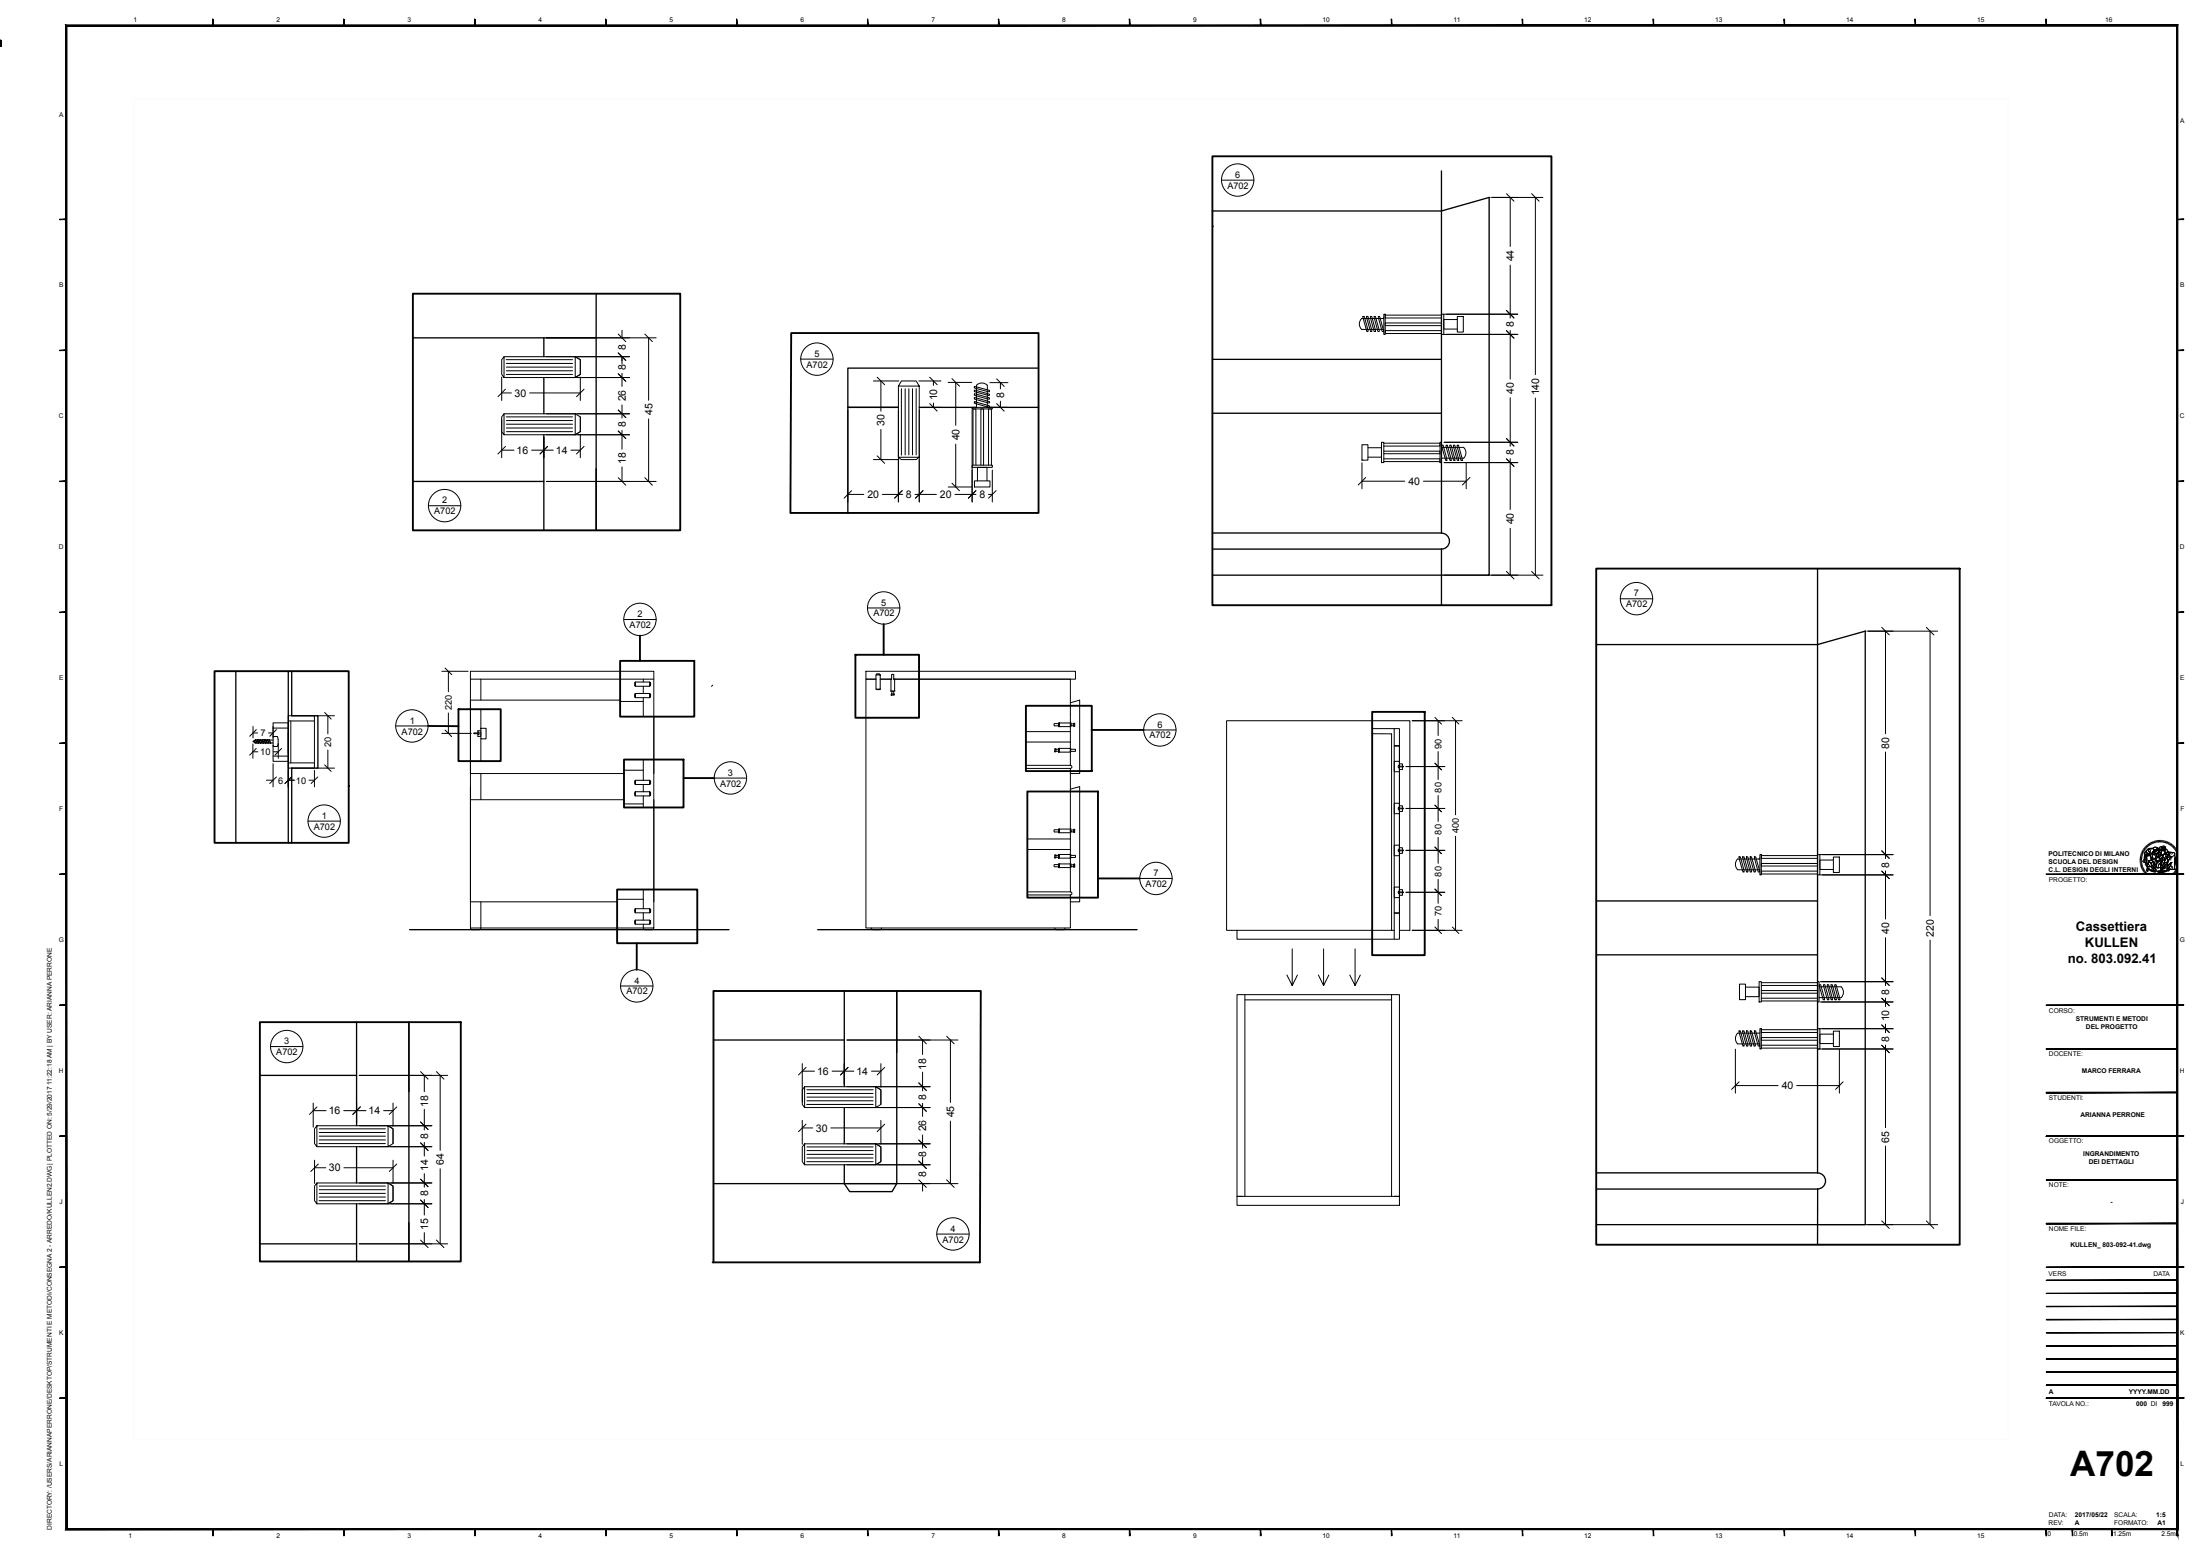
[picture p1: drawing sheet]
<svg xmlns="http://www.w3.org/2000/svg" width="840mm" height="594mm" viewBox="0 0 840 594" stroke-linecap="round" stroke-linejoin="round" font-family="sans-serif">
<path d="M532.3 278.2h.1M534.3 307.5l.2 .1M535.5 340.5h.1" fill="none" stroke="#767676" stroke-width=".38"/>
<g fill="none" stroke="#000" stroke-width=".38">
<path d="M466.4 68.8h12.3M569.6 75.4h19.5M575.2 73.9l2.9 2.9M576.6 75.4v18.7M584.8 73.9l2.9 2.9M586.2 75.4v67.6M463.3 86.3l-.4 .5M528.4 120h.5v7.7h-.5zM550.4 120h.9v7.7h-.9zM551.4 120h28.1M575.2 118.5l2.9 2.9M576.6 101.2v20.2"/>
<path d="M192.4 136.2h48M193.3 137.3h25.3M193.3 138.7h25.3M208.6 129h41.9M219.6 136.2l2 1.1v5.6l-2 1.2v-7.9l2 1.1v5.6l-2 1.2h-27.2v-7.9l-.8 1.1v5.6l.8 1.2M236.1 127.5l2.8 2.9M236.1 134.7l2.8 2.9M237.5 126.1v2.9M237.5 136.2v2.8M246.2 127.5l2.9 2.9M247.6 129v23.8M305.7 137.1h12.4"/>
<path d="M519.9 121.6a2.84 2.84 0 0 0 0 4.1M519.9 121.6h8.5M519.9 125.8h8.5M520.4 120.8h.5l1.5 5.8h-.5zM521.8 120.8h.5l1.5 5.8h-.5zM523.2 120.8h.5l1.5 5.8h-.5zM523.9 125.8h-.1M524.7 120.8h.4l1.5 5.8h-.5zM526.3 120.8h.5l1.4 5.8h-.5zM528.4 121.3l-.4 .3M550.4 120.3h-21.5v1.1h21.5M550.4 123.3h-21.5v1h21.5"/>
<path d="M550.4 126.2h-21.5v1.1h21.5M551.4 127.7h28.1M556.4 120.8h2.3v6h-2.3zM556.4 122h-5.1v3.6h5.1M575.2 126.2l2.9 2.9M576.6 126.2v18.5M191.6 144v8.9M191.6 150h3.6M192.4 158h48M193 148.6l-2.9 2.8M193.3 159.2h25.3M193.3 142.9h25.3"/>
<path d="M193.3 141.5h25.3M193.3 140.1h25.3M202.2 150h19.4M208.6 144.1h31.8M221.6 159.2v5.6l-2 1.2v-8l2 1.2v5.6l-2 1.2h-27.2v-8l-.8 1.2v5.6l.8 1.2M221.6 144v8.9M223 148.6l-2.9 2.8M236.1 142.7l2.8 2.9M236.1 156.5l2.8 2.9M237.5 142.5v5M237.5 154.6v5M247.6 159.9v23.9"/>
<path d="M323.7 156.5v35.1M333.5 145.4h9.7M334.9 144l2.9 2.9M336.3 145.4v11.6M343 147.4v44.2M344.2 148.4v25.4M345.6 148.4v25.3M347 148.4v25.3M348.4 148.4v25.3M349.8 148.4v25.3M350.8 145.4h8.5M351 147.4h-8l1.2-2h5.6l1.2 2v27.2h-8l1.2 .9h5.6l1.2-.9"/>
<path d="M351 156.5v35.1M352 155.5h7.3M355 144l2.8 2.9M355 154.1l2.8 2.9M356.4 145.4v1.7M356.4 153.9v1.6M362 146h9.1M363.5 144.5l2.9 2.9M364.9 146v16.4M371.2 155.5h7.7v.6h-7.7zM371.2 156.5v35.1M372 153.4l5.8 1.5v.5l-5.8-1.5z"/>
<path d="M372 151.8l5.8 1.5v.5l-5.8-1.5zM372 150.4l5.8 1.5v.5l-5.8-1.5zM372 149l5.8 1.5v.4l-5.8-1.4zM372 147.6l5.8 1.4v.5l-5.8-1.4zM372.8 153.1l-.3 .3M372.8 147v8.5M372.9 147.1a2.83 2.83 0 0 1 4.1 0M377 147v8.5M378 155.5h6.9M378 146.1h6.9M380.5 154.1l2.9 2.9M380.5 144.6l2.9 2.9"/>
<path d="M382 146.1v2.3M382 153.2v2.3M576.6 151.8v18.6M586.2 152v67.6M191.6 171.9h4.7M191.6 160.1v14.6M193 170.4l-2.9 2.9M193.3 164.8h25.3M193.3 163.4h25.3M193.3 161.9h25.3M193.3 160.5h25.3M203 171.9h8.2"/>
<path d="M207.6 166.9v7.8M208.6 166h31.8M209.1 170.4l-2.9 2.9M218 171.9h3.6M221.6 165.8v8.9M223 170.4l-2.9 2.9M236.1 164.5l2.8 2.9M237.5 164.3v7.2M237.5 178.2v5.6M333.5 175.5h9.7M334.9 174l2.9 2.9M336.3 163.9v11.6"/>
<path d="M364.9 169.5v16.4M371.2 177.6h7.7v.8h-7.7zM371.5 177.6v-21.5h1.1v21.5M374.5 177.6v-21.5h1v21.5M377.4 177.6v-21.5h1.1v21.5M378.9 179.4v12.2M520 169.8h2.3v5.9h-2.3zM520 176.7v9.9M522.3 170.9h5.2v3.6h-5.2M527.5 168.8h.9v7.8h-.9zM528.4 175.2h21.4v1h-21.4M528.4 172.2h21.4v1h-21.4"/>
<path d="M528.4 169.2h21.4v1.1h-21.4M549.8 168.8h.6v7.8h-.6zM550.4 170.8h8.4M550.5 169.9h.5l1.4 5.8h-.4zM551.4 176.6h28.1M551.4 168.8h28.1M552.1 169.9h.5l1.5 5.8h-.5zM553.6 169.9h.5l1.4 5.8h-.5zM554.9 169.9h.6l1.4 5.8h-.5zM556.3 169.9h.6l1.4 5.8h-.5zM558.9 170.8a2.83 2.83 0 0 1 0 4.1h-8.5M559.8 176.7v9.9"/>
<path d="M575.2 175.2l2.9 2.8M575.2 167.4l2.9 2.9M576.6 175.1v19.4M163.6 193.1h12.3M208.6 183.8h41.9M236.1 182.4l2.8 2.8M246.2 182.4l2.9 2.8M323.7 188.7h6.1M325.2 187.3l-2.9 2.9M336.9 188.7h7.7M344.5 187.3l-2.9 2.9M349.4 188.7h8.1"/>
<path d="M352.4 187.3l-2.9 2.9M362 185.9h9.1M363.5 184.5l2.9 2.8M364.6 188.7h8.1M372.1 183.6h5.9v2.3h-5.9zM372.6 187.3l-2.9 2.9M373.2 183.6v-5.2h3.7v5.2M377.4 188.7h1.5M380.3 187.3l-2.9 2.9M520 183.7h16.4M521.5 182.3l-2.9 2.8M543.5 183.7h16.3"/>
<path d="M561.3 182.3l-2.9 2.8M551.4 219.6h37.7M575.2 218.1l2.9 2.9M576.6 201.7v17.9M584.8 218.1l2.9 2.9M238.2 236.5h12.3M331.2 232.1h12.4M618.7 228.6h12.3M718.5 239.5l2.9 2.9M735.5 239.5l2.9 2.9M168.7 256.3h10M169.9 255l2.6 2.5"/>
<path d="M171.2 256.3v7.8M179.6 256.3h70v98h-70zM179.6 259.3h70M183.6 259.3v8M245.6 259.3v1.1M330.6 256.3h80v3h-69.4M330.6 256.3v3h3.9h-3.9v95h78.1v-12.6M330.7 256.3h-.1M334.5 257.7v5.4M336.1 257.7h-1.6l.2-.5h1.1l.3 .5v5.4h-1.6h1.6M336.1 259.3h4.3M340.4 259.3h-.3v4.5h1.6v-4.5h-.5"/>
<path d="M340.4 259.3l.1-1.7 .2-.2 .6 .2-.1 1.7M341.2 259.3h67.5v32.9M341.8 259.3l-.2 .2M713.1 240.9h26.7M719.9 240.9v39.2M736.9 240.9v108.7M96.6 279.8h1.7M96.6 277.3v4.4M97.9 278.5l-2.6 2.6M102.5 279.8h1.8M104.3 275.9h5.8v14.7h-5.8zM104.3 277.9h5.8"/>
<path d="M104.3 277.3v4.4M105.5 278.5l-2.5 2.6M110.1 273.2h10v20h-10zM110.1 279.8v7.5M110.1 275.2h10M111 275.2v16M120.9 273.2h6.8M124 272l2.4 2.5M125.2 273.2v6.9M151.1 277.1h12.3M168.7 280h11.3M169.9 278.7l2.6 2.5"/>
<path d="M171.2 272.2v7.8M182.5 279.5h.3l.1 .6-.4 .3M182.5 279.8l-1.7 .2 1.7 .1M183.6 278h2v4h-2zM183.6 279h-1.1v2.1h1.1M183.6 270.7v7.3M183.6 279.3v1.6M236.8 267.3h-57.2v28h58.7M236.8 267.8h8.8M242.6 260.4v1.6v-1.6h5.4l.4 .2v1.1l-.4 .3v-1.6M242.6 264.7v1.6v-1.6h5.4l.4 .3v1.1l-.4 .2v-1.6M242.6 262h5.4"/>
<path d="M242.6 266.3h5.4M245.6 262v2.7M245.6 266.3v7.3M249.6 273.5l-.1 .1M249.6 273.6v21.7M272.1 261.6l-.4 .4M340.3 264.9h1.2v.5h-1.2zM340.5 264.9v-1.1h.7v1.1M391.7 279.3h17M391.8 269.4l-.1 .1M404.3 275.9l.1 1.6zM404.3 276.2l-1.7 .1-.2 .5 .2 .3h1.7"/>
<path d="M404.4 277.2v.2h4.3M408.7 268.3l3.5-1v28h-3.5M408.7 275.9l.2 1.6zM408.7 276h-4.3v.2M408.9 277.1h.1M409.9 276.1h.4v1.2h-.4zM409.9 276.3h-1v.8h1M436.7 278.7h12.3M523.9 278.2h10.4v80.3h-62v-3.3M532.3 278.2v6.4M539.2 275.1h19.1M547.9 273.9l2.5 2.5"/>
<path d="M549.1 275.1v5.7M554.5 273.9l2.5 2.5M555.8 275.1v35.9M96.6 284v5.5M96.6 287h1.9M97 282.6l.5 1.1zM97.5 282.3l.7 1.5zM97.8 285.7l-2.5 2.6M98.2 282.3l.6 1.5zM98.8 282.3l.7 1.5zM99.5 282.3l.6 1.5zM100.1 282.3l.7 1.5z"/>
<path d="M100.8 282.3l.6 1.5zM101.4 282.3l.7 1.5zM101.7 297.8h2.6M102.1 282.3l.6 1.5zM102.7 282.3l.7 1.5zM104.3 282.5h-6.7l-1 .6 1 .5h6.7M104.3 281.2h1.6M104.3 288.6h5.8M104.3 291.5v8.9M104.4 287h1.9M105.5 296.6l-2.5 2.5M105.9 281.2l.3 1.1"/>
<path d="M106.2 282.3v1.5l-.3 1.1-1.6 .1M106.3 284v5.5M107.5 285.7l-2.5 2.6M110.1 291.5v8.9M110.1 291.2h10M110.1 297.8h2.5M111.3 296.6l-2.5 2.5M118 297.8h2.1M120.1 294.1v6.3M120.9 293.2h6.8M121.3 296.6l-2.5 2.5M124 292l2.4 2.5"/>
<path d="M125.2 286.3v6.9M183.6 282v8.6M183.6 295.3v10M238.3 294h7.3M242.6 297.9v1.6v-1.6h5.4l.4 .2v1.1l-.4 .3v-1.6M242.6 299.5h5.4M245.6 290v7.9M245.6 299.5v2.7M272.7 297h12.4M391.7 283.3h17M391.7 292.2h17M391.7 293.3h17"/>
<path d="M402.7 285.8h.5v1.2h-.5zM403.2 286h1v.8h-1M404.2 285.6l.2 1.6zM404.4 285.7h4.3v.2M408.7 293.3v47.2M408.7 286.9v.2h-4.3M408.7 285.6l.1 1.6zM408.7 292.2a.59 .59 0 0 1 .6 .6 .59 .59 0 0 1-.6 .5M408.8 286h1.7M410.5 286.1v.7h-1.7M523.9 280.1h7.4v75.1M532.3 284.6h2v10h-2z"/>
<path d="M532.3 284.8h2M534 293.1h.3M534.3 292.2l-.4 .3 .1 .6M534.3 292.5l1.6 .1-1.6 .2M535.5 292.5v-.9h-1.2v2.2h1.2v-1M536.8 292.6h14.8M547.9 291.4l2.5 2.5M549.1 286.9v10.7M719.9 287.1v40.7M117.6 313.5h12.4M179.6 300.3v44h56M179.6 305.3h58.7"/>
<path d="M238.3 306.9h7.3M242.6 302.2v1.6v-1.6h5.4l.4 .3v1.1l-.4 .2v-1.6M242.6 303.8h5.4M245.6 302.2h.1M245.6 303.8v4.5M249.6 305.3v39M402.6 316.8h1.7M402.6 316.8v.8h1.7M404.3 316.4l.1 1.6zM404.4 317.7v.2h4.3M408.7 301.3l3.5-1v44h-3.5M408.7 316.4l.2 1.6z"/>
<path d="M408.7 316.5h-4.3v.2M409.9 316.6h.4v1.2h-.4zM409.9 316.8h-1v.8h1M532.3 306.6h2v4h-2zM533.9 308.5l.1 .6h.3M534.3 308.2l-.4 .2M534.3 308.5l1.6 .1-1.6 .2M535.5 308.5v-.9h-1.2v2.2h1.2v-1M536.8 308.6h14.8M547.9 307.4l2.5 2.5M549.1 303.7v9.9M549.1 319.7v9.9"/>
<path d="M555.8 319.3v35.9M245.6 339.6v7.3M392.3 320.3h16.4M392.3 324.3h16.4M402.6 330.9h1.7M402.7 326.3h.5v1.2h-.5zM403.2 326.5h1v.8h-1M404.2 326.1l.2 1.6zM404.3 329.7l.1 1.6zM404.3 330.1h-1.7v.8M404.4 326.2h4.3v.2M404.4 331v.2h4.3"/>
<path d="M408.7 327.4v.2h-4.3M408.7 326.1l.1 1.6zM408.7 329.7l.2 1.6zM408.7 329.8h-4.3v.2M408.8 326.5h1.7l.2 .3-.2 .5h-1.7M409.9 329.9h.4v1.2h-.4zM409.9 330.1h-1v.8h1M428.5 335.3l-.2 .1M435.2 335.3h12.3M532.3 322.6h2v4.1h-2zM532.3 338.6h2v10h-2zM534 324.2h.3"/>
<path d="M534 324.2l-.1 .7 .4 .2M534.3 338.6v-48h-2v52.1h2M534.3 324.5l1.6 .1-1.6 .2M535.5 324.5v-.9h-1.2v2.2h1.2v-1M536.8 324.6h14.8M547.9 323.4l2.5 2.5M547.9 339.4l2.5 2.5M549.1 335.7v9.1M663.5 327.9a2.84 2.84 0 0 0 0 4.1M663.5 327.9h8.5M663.5 332h8.5M664 327.1h.5l1.4 5.8h-.4z"/>
<path d="M665.4 327.1h.5l1.5 5.8h-.5zM666.8 327.1h.5l1.5 5.8h-.5zM667.5 332l-.1 .1M668.3 327.1h.4l1.5 5.8h-.5zM669.9 327.1h.4l1.5 5.8h-.5zM672 326.2h.5v7.8h-.5zM672 327.6l-.4 .3M694 326.2h.9v7.8h-.9zM694 326.6h-21.5v1.1h21.5M694 329.6h-21.5v1h21.5M694 332.5h-21.5v1.2h21.5M695 326.2h27.8"/>
<path d="M695 334h27.8M700 327.2h2.3v5.9h-2.3zM700 328.3h-5.1v3.6h5.1M718.5 324.8l2.9 2.9M718.5 332.5l2.9 2.9M719.9 332.5v18.3M817.1 328.1h.7M817.1 328.4h.7M817.1 327.7l.7 .1M817.2 327.3l.6 .1M817.2 327l.7 .1M817.3 326.7l.6 .1"/>
<path d="M817.4 326.3l.6 .2M817.5 325.9l.6 .3M817.6 325.6l.6 .3M817.8 325.3l.5 .3M817.8 328.7l-.7 .1M817.8 329.1h-.7M817.8 329.4l-.6 .1M817.9 325l.6 .3M817.9 329.7l-.7 .1M817.9 330.1l-.6 .1M818 330.3l-.6 .2M818 324.7l.6 .3"/>
<path d="M818.1 330.6l-.6 .3M818.2 331l-.6 .2M818.3 324.3l.5 .4M818.3 331.3l-.6 .2M818.4 324l.6 .5M818.5 331.6l-.6 .3M818.6 331.8l-.6 .4M818.6 323.8l.6 .4M818.8 332.1l-.6 .4M818.9 323.5l.5 .4M818.9 326.1h.8a.76 .76 0 0 0 1.2-.1v.6a1.41 1.41 0 0 1-2-.5zM819 326v.5"/>
<path d="M819 332.4l-.6 .4M819.1 323.2l.5 .5M819.1 326.5l-.7 2.6 .4 .1M819.1 332.7l-.5 .4M819.2 325.1l.4-.3a.82 .82 0 0 0 .9 1.1l.3 .1-.5 .4-.4-.2a.7 .7 0 0 1-1.1-.6zM819.3 326.7h.5l-.2 2.8-.8-.3zM819.4 323l.4 .4M819.4 332.9l-.5 .5M819.4 326.6l-.3 .4-.3 2.2 .7 .3M819.6 324.8l-.6 .6a.46 .46 0 0 0-.2 .5 .46 .46 0 0 0 .5 .3l.4-.1a.76 .76 0 0 0 1.2-.1M819.6 333.1l-.5 .5M819.6 322.7l.5 .5"/>
<path d="M819.7 330.2a.94 .94 0 0 0 1.3 .7l.4-.2M819.7 324.5l.6-.5 1.3-.1a.85 .85 0 0 0-1 .3 .85 .85 0 0 0 0 1h.3v.7a1.08 1.08 0 0 1-1.3-1.2zM819.8 330.5l.7 .4 .9-.2 .4 1 .2-.2 .2 .3v-.5l.3 .4-.2-.4 .4 .1a.94 .94 0 0 1-.5-1.4l.4 .1a1.58 1.58 0 0 1-.1 2.3l-.6-.1a2.47 2.47 0 0 1-2.1-1.8zM819.8 330.6a3.3 3.3 0 0 0 2.6 1.9l.1 .1M819.8 326.7l1.2-.1 .5 .9v.7l-.7 .3a.4 .4 0 0 0-.5 .2 .4 .4 0 0 0 .2 .5l-.3 .5-.6-.5zM819.8 326.7l-.1 2.7M819.8 333.4l-.5 .5M819.9 331.2l1.9 1.1a.86 .86 0 0 0 1.3-.5 .66 .66 0 0 1 0 1 .66 .66 0 0 1-.9 0l-1.1-.5a.51 .51 0 0 0-.5-.4 .51 .51 0 0 0-.5 .4l-.2 .3-.3-.4zM819.9 331.2l-.3 1 .3 .4 .3-.1-.2-.3a1.03 1.03 0 0 1 1.5 .4l.2 .1a1.15 1.15 0 0 0 1.6-.2l-.2-.7M819.9 322.5l.4 .5M820 333.6l-.4 .5M820.1 329.7l-.8-.2v.8a.86 .86 0 0 1 .8-.4 .86 .86 0 0 1 .7 .6"/>
<path d="M820.2 322.3l.4 .5M820.3 333.8l-.4 .6M820.3 328.7l1.2-.5a.33 .33 0 0 0 .4 .1 .33 .33 0 0 0 .2-.4h.5a1.13 1.13 0 0 1 1 1.2 1.13 1.13 0 0 1-1.3 1l.3-.7a.53 .53 0 0 0-.4-.4 .53 .53 0 0 0-.6 .3l-.2 .4-.6-.7-.5 .1zM820.3 329.3l.5-.3a.99 .99 0 0 1 .7 .9 .99 .99 0 0 1-.5 1l-1.3-.4-.1-.4 .7-.2zM820.4 324.4l.2-.2a.89 .89 0 0 1 1.1-.3 .89 .89 0 0 1 .5 1 1.88 1.88 0 0 0 .3 3h-.4a.33 .33 0 0 1-.2 .5 .33 .33 0 0 1-.4-.3l.1-.4-.7-1.7a.73 .73 0 0 0-.5-1.1zM820.5 322.1l.3 .5M820.5 334l-.4 .6M820.7 329l.7 .7M820.8 329.1l-.6 .4 .1 .4M820.8 321.9l.3 .6M820.8 334.2l-.4 .6M821 326.6h-1.6a.88 .88 0 0 0-.8 1.3l-.5 .9 .3 .3"/>
<path d="M821.1 327l.3 1.3M821.1 321.7l.3 .6M821.1 334.4l-.4 .6M821.4 324.2a2.8 2.8 0 0 0-.1 3l.3 1.2 .9-.5a1.99 1.99 0 0 1-.2-3.2 1.44 1.44 0 0 0-1.3-.9 1.44 1.44 0 0 0-1.4 .9 .82 .82 0 0 0 .1 .9 .82 .82 0 0 0 .8 .3l.3 .1M821.4 334.6l-.3 .6M821.4 321.5l.3 .6M821.5 328.2l-.7 .3a.41 .41 0 0 0-.5 .2 .41 .41 0 0 0 .2 .5M821.6 323.9a.85 .85 0 0 0-1 .3 .85 .85 0 0 0 0 1h.3M821.6 334.7l-.2 .6M821.7 321.4l.3 .6M821.9 325.7a.57 .57 0 0 1 1 0l-.4 .2 .2 .4-.6-.1zM821.9 329l.7 .2v.4a.91 .91 0 0 0-.7 .9 .91 .91 0 0 0 .8 .9l-.4-.1 .2 .4-.3-.4 .1 .5-.3-.3-.2 .2 .1-.3a1.76 1.76 0 0 1 0-2.4z"/>
<path d="M821.9 325.2l.9-.4-.1 .6-1.1 .5zM821.9 325.7l.2 .5 .6 .1M821.9 334.8l-.2 .7M822 324a1.11 1.11 0 0 1 1.1-.6 1.11 1.11 0 0 1 .9 .8l-.5-.2-.6 .5-.6-.2M822.1 321.2l.2 .7M822.2 323.7l1.1-.2a.43 .43 0 0 1 .6 .1 .43 .43 0 0 1-.1 .6l-.3-.2a.69 .69 0 0 1-.9 .4 .69 .69 0 0 1-.4-.7zM822.2 335l-.2 .6M822.3 324.3l.6 .2 .6-.5 .3 .2-.6 .8-.5-.2-.5 .2zM822.4 321.2l.2 .6M822.5 327.9a1.13 1.13 0 0 1 1 .7 1.13 1.13 0 0 1-.3 1.2M822.6 325.8h.9l-.4 .6a.42 .42 0 0 1-.5-.1 .42 .42 0 0 1 0-.5zM822.6 330.2l.3 1a.79 .79 0 0 1 .1 .9 .79 .79 0 0 1-.9 .3"/>
<path d="M822.6 335.1l-.2 .6M822.7 325.4l.2 .3M822.7 325.2l-1.1 .7M822.7 328.7l-.8 .2M822.7 321l.2 .7M822.8 324.8l-.3 .6M822.9 328.4l.8 .4M822.9 335.2l-.2 .6M823 325.7l.5 .1-.3 .1a.39 .39 0 0 1-.2 .5 .39 .39 0 0 1-.5-.3 .39 .39 0 0 1 .2-.5l.3 .2-.2 .1M823 328.9a.7 .7 0 0 1 .2 .9 .7 .7 0 0 1-1 .2M823.1 327.8l.6-.5 .6 .1 .7 .8-1.5 .6zM823.1 330.7l.8 .7"/>
<path d="M823.1 328.1a.94 .94 0 0 1 .7-.8 .94 .94 0 0 1 1 .4l.1 .6-1.4 .4M823.1 321l.1 .6M823.2 335.3l-.2 .6M823.3 324.8h.1M823.4 324.4l.2 .1M823.4 330.1l.1 .9M823.4 326.7l-.5 1.3M823.4 320.9l.2 .6M823.5 324.4l-.1 .1M823.5 328.7l1-.4a.55 .55 0 0 1-.3 .7 .55 .55 0 0 1-.7-.3zM823.5 335.3l-.1 .7M823.6 328.7l.5 .4 .9-.9-.8-.8h-.6l-.5 .7-.2-.1 .5-1.3 1.3 .2 .5-.4v-.3l.6 .2 .2 .9-.3 .6 .2 .5-1 1.3h-.3l.5 .2-.1 .4 .2-.2v.2a1 1 0 0 1-.6 .9 1 1 0 0 1-1.1-.2l-.4-.4 .5-1.6"/>
<path d="M823.6 329.5l-.7 1.4M823.8 324.6l1-.1a.59 .59 0 0 1-1 .1zM823.8 325.4a.85 .85 0 0 1 1.1 .1 .85 .85 0 0 1 .1 1.1h-.1a.81 .81 0 0 0 0-.9 .81 .81 0 0 0-.8-.3l.1 .6a.48 .48 0 0 1 .1 .7 .48 .48 0 0 1-.7 .1 .48 .48 0 0 1 0-.7zM823.8 324.3l-.6 .7-.5-.2-.5 .2M823.8 320.8l.1 .7M823.8 335.4l-.1 .6M823.9 332.6l2-.5 1.2 .3-2.1 .6zM823.9 332.6l1.1 .4v.3l-1.1-.4zM824.1 325.4a.76 .76 0 0 1 .9 .7 .76 .76 0 0 1-.8 .8zM824.1 320.8l.1 .7M824.1 335.4v.7M824.2 329.8l-.3 1.6 1-.2"/>
<path d="M824.2 324.4a.36 .36 0 0 1 .6-.3 .36 .36 0 0 1 0 .6M824.2 328.9h.1M824.3 324.1l.3-.1a.37 .37 0 0 1 .4 .2 .37 .37 0 0 1-.1 .5l-.7-.3zM824.3 328.5l.1 .1M824.3 328.8h.1M824.4 328.6h.1M824.4 325.6l-.1 .1M824.5 335.4l-.1 .7M824.5 320.8v.7M824.6 324.5l-.8 .1h.2a.34 .34 0 0 0 .5 .3 .34 .34 0 0 0 .2-.5v.2M824.6 329.6l.2 .2 .2-.6 .5-.2-.4 1.3v-.4zM824.6 326.9v.7"/>
<path d="M824.7 328.3l-.6 .7-.4-.2M824.7 325.4l.1 .4M824.8 325.6a.45 .45 0 0 0-.7-.2 .45 .45 0 0 0 .1 .7v.2a.46 .46 0 0 1-.2 .6 .46 .46 0 0 1-.6-.2 .46 .46 0 0 1 .2-.6l.1-.3a.78 .78 0 0 1 1.1-.4 .78 .78 0 0 1 .1 1.2l-.1-.3M824.8 335.4v.7M824.9 320.8v.7M824.9 325.9l-.2 .1M824.9 325.7l-.1 .6-.6-.1M824.9 326.6l-.7 .3M825 333l2.1-.6v.3l-2.1 .6zM825 333v.3M825.1 324.6l.2 .3-.2 .9M825.1 329.8v.5l.1-.2"/>
<path d="M825.1 335.4l.1 .7M825.2 324.2v.4M825.2 326.2v-1.7a.63 .63 0 0 1-.6-.5 .63 .63 0 0 1 .3-.7l.7-.1-.3 .8 .2 .8 .2-.5a.39 .39 0 0 0 .2 .3 .39 .39 0 0 0 .5-.1v.7l.2-.2 .3 .6-1.1 .8M825.2 320.8v.7M825.3 329.5h-.2M825.3 327.2l-.2 1.3M825.3 326.4l.5 .2M825.3 331.2h.2l.2 1-.3-.5-.3 .6zM825.4 328.4l-.4 .4v.4M825.5 335.4v.7M825.5 329l-.5 .2-.1 .5h-.3l.5 .2M825.5 327.3l-.4 .8"/>
<path d="M825.6 323.2a.83 .83 0 0 1 1.1 .1 .83 .83 0 0 1 0 1.1l-.3 .8 .3-1.2-.3-.5-.6 .2-.3 1.1-.2-.8zM825.6 323.2a.87 .87 0 0 1 1.2 .2 .87 .87 0 0 1-.1 1.2l-.3 .6 .3-1.2-.3-.5-.6 .2-.3 1.1-.2-.8zM825.6 323.2l-.9 .2-.2 .6M825.6 320.8l-.1 .7M825.7 324.3a.39 .39 0 0 0 .2 .3 .39 .39 0 0 0 .5-.1M825.8 335.3l.1 .7M825.8 326.4a1.4 1.4 0 0 1 2.1 .1l-.3 .7a.99 .99 0 0 1-1.3 .5 .99 .99 0 0 1-.5-1.3zM825.8 323.7l.6-.2 .3 .5-.3 .5a.41 .41 0 0 1-.6 0 .41 .41 0 0 1 0-.5zM825.8 324h.3M825.9 328.3l.8-.1-1.6 3.6-.1-1.1zM825.9 328.4l-1 2.5 .2 .9 .4-.6 .2 1.3-.3-.8-.4 1 .1-.9M825.9 324.5h.2"/>
<path d="M825.9 327.3l-.2 .5 .1 .6 .9-.2 .5-.6M825.9 320.9l-.1 .6M826 324l-.1 .1M826 324.3l.1 .1M826.1 335.3l.1 .6M826.3 321l-.2 .6M826.3 324.3h.2M826.4 329.3l.8-.1-.6 1.3 .2 .7-.6 .2zM826.4 335.2l.2 .7M826.6 325l.3 .6M826.6 327.5h.1M826.6 325.9l1.1-.5h.8l-.6 .9z"/>
<path d="M826.6 321l-.1 .7M826.7 328.2l-1.1 2.2-.1 .9M826.7 335.1l.2 .7M826.8 324l1.2 1.3-1.2 .2-.2-.3zM826.8 327.4l-.3 .1M826.8 324l.9 1M826.8 327.7l-.1 .1M827 321.1l-.2 .7M827 335l.3 .7M827.1 332.4v.3l-2.1 .6-1.1-.4v-.3M827.2 329.2l-.6 1.3 .2 .7-.3 .2-.4-.1 .2-2M827.3 327.4l.4-.1-.2 1.9-1.2 .1z"/>
<path d="M827.3 321.2l-.2 .7M827.4 327.1l-.1 .4M827.4 334.9l.2 .7M827.4 324.9l.6 .4M827.4 326.1l.5 .4M827.5 329.2l-1.2 .1M827.5 330.6l.2 .3M827.7 327.3v1.3a3.6 3.6 0 0 0-.3 3.2h.1M827.7 321.4l-.3 .6M827.7 334.8l.2 .6M827.8 330.3l1.1-1-.8 2.3a.45 .45 0 0 1 .2 .6 .45 .45 0 0 1-.5 .3 .45 .45 0 0 1-.4-.5zM827.9 326.3v-.1a1.42 1.42 0 0 1 1.2-.9 1.42 1.42 0 0 1 1.3 .7 1.44 1.44 0 0 1-1.1 1.1 1.44 1.44 0 0 1-1.4-.6"/>
<path d="M827.9 326.5l-.4 .5a.8 .8 0 0 1-1 .7 .8 .8 0 0 1-.5-1 .8 .8 0 0 1 1.1-.5l-.2 1a.6 .6 0 0 0 .6-.6 .6 .6 0 0 0-.6-.6l-.8 .1-.3 .7M827.9 334.7l.4 .6M828 328.1v.5M828 321.5l-.3 .6M828.2 334.5l.3 .6M828.3 321.7l-.3 .6M828.4 327.3h-.9M828.4 331.5l.6 .4M828.5 334.3l.3 .6M828.6 321.8l-.3 .6M828.6 325.4h-1.1l-.9 .5M828.8 325.5h.9a.53 .53 0 0 1 .6 .2 .53 .53 0 0 1 0 .6l.3 2.9a2.62 2.62 0 0 0 0 2.6h-2.5l.8-2.5-1.5 1.4 .1-.4a4.6 4.6 0 0 1 1.6-3.1l.2-.1a.89 .89 0 0 1-.9-.6 .89 .89 0 0 1 .4-1z"/>
<path d="M828.8 330.3l.8 .9M828.8 334.2l.3 .5M828.8 327.2l-1 1.8-.4 1.7 1.5-1.4 .5-.1M828.9 325.4a.91 .91 0 0 0-.5 1 .91 .91 0 0 0 .9 .7M828.9 322l-.4 .6M829 329.3l-.9 2.6a.36 .36 0 0 1-.3 .6 .36 .36 0 0 1-.3-.5l.3-1.7M829 333.9l.4 .6M829.1 327.3l-.3 1M829.2 330.7l.2 .9 .5 .3M829.2 322.2l-.4 .6M829.3 333.7l.4 .5M829.4 325.8l-.2 .3"/>
<path d="M829.5 322.4l-.4 .6M829.5 333.5l.5 .5M829.7 333.3l.5 .5M829.8 322.7l-.5 .5M830 333.1l.5 .4M830 322.9l-.4 .5M830.2 332.8l.5 .4M830.2 327.4l.1 3.3M830.3 326.3l.3 1.6-.3 3.2 .3 .7h-2.5M830.3 323.2l-.5 .4M830.4 332.5l.5 .4M830.5 323.4l-.5 .5"/>
<path d="M830.6 332.3l.5 .3M830.7 323.7l-.5 .4M830.7 332l.6 .3M830.9 331.7l.6 .3M831 324l-.6 .4M831 331.4l.6 .3M831.2 324.3l-.6 .3M831.2 331.1l.6 .3M831.3 330.8l.6 .3M831.3 324.6l-.6 .3M831.4 330.5l.7 .2M831.5 330.2l.6 .2"/>
<path d="M831.5 324.9l-.6 .3M831.6 329.9l.6 .1M831.6 329.6l.7 .1M831.7 325.2l-.7 .3M831.7 329.2l.7 .1M831.7 328.9l.7 .1M831.7 328.7h.7M831.8 325.6l-.6 .2M831.9 325.9l-.6 .2M832.1 326.2l-.7 .2M832.1 326.6l-.6 .1M832.2 326.9l-.6 .1"/>
<path d="M832.3 327.3l-.7 .1M832.4 328h-.7M832.4 327.6l-.7 .1M832.4 328.3l-.7 .1M183.6 344.3v10l-.3 .6h-3.3l-.4-.6M235.6 343.3h10M242.6 346.9v1.6v-1.6h5.4l.4 .2v1.2l-.4 .2v-1.6M242.6 351.3v1.5v-1.5h5.4l.4 .2v1.1l-.4 .2v-1.5M242.6 348.5h5.4M242.6 352.8h5.4M245.6 352.8v1.5l.4 .6h3.3l.3-.6M245.6 348.5v2.8"/>
<path d="M332.6 354.3l.4 .6h3.3l.3-.6M392.3 340.5h16.4M392.3 341.7h16.4M402.7 354.3l.4 .6h3.3l.3-.6M408.7 340.5a.59 .59 0 0 1 .6 .6 .59 .59 0 0 1-.6 .6M532.3 355.2h-64v-80.1h70v80.1h-4M532.3 348.5h2M532.3 348.6v9.9M533.9 340.8l.4 .3M534.3 340.2h-.3l-.1 .6M534.3 340.5l1.6 .1-1.6 .2M535.5 340.5v-.9h-1.2v2.2h1.2v-1"/>
<path d="M536.8 340.6h14.8M539.2 355.2h19.1M547.9 353.9l2.5 2.5M549.1 351v4.2M554.5 353.9l2.5 2.5M719.9 357.9v18.4M736.9 358.9v108.6M236.9 376.4h12.4M472.3 379.7h62v80.4h-62zM475.3 379.7v77M493.4 362.2v14l-2-4M495.4 372.2l-2 4"/>
<path d="M505.4 362.2v14l-2-4M507.4 372.2l-2 4M517.4 362.2v14l-2-4M519.4 372.2l-2 4M531.3 379.7v77M664.2 375.7h2.3v5.9h-2.3zM666.5 376.8h5.2v3.7h-5.2M671.7 374.8h.8v7.7h-.8zM672.5 378.1h21.5v1.1h-21.5M672.5 375.1h21.5v1.1h-21.5M694 374.8h.6v7.7h-.6zM694.6 376.7h8.4"/>
<path d="M694.6 375.9h.6l1.4 5.8h-.5zM695 374.8h27.8M696.3 375.9h.5l1.4 5.8h-.5zM697.7 375.9h.5l1.4 5.8h-.4zM699.1 375.9h.5l1.5 5.8h-.5zM700.5 375.9h.5l1.5 5.8h-.5zM703 376.7a2.83 2.83 0 0 1 0 4.1l-8.4 .1M718.5 373.3l2.9 2.9M103.3 399.5h12.4M323.4 397h42.4M350.8 395.6l2.9 2.9M352.3 397v5.6"/>
<path d="M361.4 395.6l2.9 2.9M362.9 397v23.9M475.3 381.7h56M664 393.6h.5l1.4 5.8h-.4zM665.4 393.6h.5l1.5 5.8h-.5zM666.8 393.6h.5l1.5 5.8h-.5zM668.3 393.6h.4l1.5 5.8h-.5zM669.9 393.6h.4l1.5 5.8h-.5zM672 392.7h.5v7.8h-.5zM672 394.4h-8.5a2.84 2.84 0 0 0 0 4.1h8.5M672.5 381.1h21.5v1h-21.5M694 392.7h.9v7.8h-.9z"/>
<path d="M694 393.1h-21.5v1h21.5M694 396.1h-21.5v1h21.5M694 399h-21.5v1.1h21.5M695 382.5h27.8M695 392.7h27.8M700 393.6h2.3v5.9h-2.3zM700 394.8h-5.1v3.6h5.1M718.5 381.1l2.9 2.8M718.5 391.3l2.9 2.8M718.5 399l2.9 2.9M719.9 381v3.2M719.9 391v3.2"/>
<path d="M719.9 398.9v31.6M137.2 410.5h33.7M160.6 409.1l2.8 2.9M162 410.5v6.3M166.6 409.1l2.9 2.9M168.1 410.5v28.6M306.3 408.9h4.7M306.3 406v14.6M307.2 414.8l-.9 1.2v5.6l.9 1.2v-8h27.2l1.9 1.2v5.6l-1.9 1.2v-8l1.9 1.2v5.6M307.8 407.5l-2.9 2.9M308.1 416h25.3M308.1 417.4h25.3"/>
<path d="M308.1 418.8h25.3M317.7 408.9h8.3M322.4 406v7.8M323.4 414.8h31.7M323.8 407.5l-2.9 2.9M332.7 408.9h3.6M336.3 406v9M337.8 407.5l-2.9 2.9M350.8 413.4l2.9 2.9M352.3 409.3v7.2M662.6 400.5v16.8M662.6 414.4h16.3"/>
<path d="M664 413l-2.8 2.9M686 414.4h16.3M694 400.5h.9M695 400.5h27.8M702.3 400.5v16.8M703.7 413l-2.8 2.9M119.6 424h4.9M119.6 421.1v9.2M121 429.7l-.9 1.2v5.7l.9 1.1v-8h27.2l1.9 1.2v5.7l-1.9 1.1v-8l1.9 1.2v5.7M121 437.7h43.9M121 422.6l-2.8 2.8M121.8 436.6h25.4"/>
<path d="M121.9 430.9h25.3M121.9 432.3h25.3M121.9 433.7h25.3M121.9 435.2h25.3M131.2 424h8.5M136.1 421.1v7.6M137.2 429.7h27.7M137.6 422.6l-2.9 2.8M146.5 424h3.6M150.1 421.1v8.8M151.5 422.6l-2.9 2.8M160.6 436.3l2.8 2.9"/>
<path d="M160.6 428.3l2.8 2.9M162 423.5v7.9M162 436.1v5.2M306.3 427.7v9.1M306.3 430.6h4M307.2 436.6l-.9 1.2v5.7l.9 1.1v-8h27.2l1.9 1.2v5.7l-1.9 1.1v-8l1.9 1.2v5.7l-1.9 1.1M307.2 422.8h47.9M307.8 429.2l-2.9 2.8M308 421.6h25.4M308.1 420.2h25.3M308.1 437.8h25.3M308.1 439.2h25.3"/>
<path d="M317.2 430.6h19.1M323.4 436.6h31.7M336.3 427.7v9.1M337.8 429.2l-2.9 2.8M350.8 435.2l2.9 2.9M350.8 421.4l2.9 2.8M352.3 421.2v5M352.3 433.3v5M362.9 428v23.8M719.9 437.5v30M120.1 442.9v8.9M120.1 445.8h4.3"/>
<path d="M121 451.6l-.9 1.2v5.6l.9 1.1v-7.9h27.2l1.9 1.2v5.6l-1.9 1.1v-7.9l1.9 1.2v5.6l-1.9 1.1M121 459.5h43.9M121.5 444.4l-2.8 2.8M121.8 458.4h25.4M121.9 452.8h25.3M121.9 454.2h25.3M121.9 455.6h25.3M121.9 457h25.3M131.3 445.8h18.8M136.1 451.4l-.1 .2M137.2 451.6h27.7M150.1 442.9v8.9"/>
<path d="M151.5 444.4l-2.9 2.8M160.6 458.1l2.8 2.9M160.6 450.2l2.8 2.8M162 448v5.2M162 457.9v5.9M168.1 446.2v28.6M307.2 444.6h47.9M308 443.5h25.4M308.1 440.7h25.3M308.1 442.1h25.3M323.4 451.8h42.4M350.8 450.4l2.9 2.9"/>
<path d="M350.8 443.2l2.9 2.9M352.3 441.8v2.8M352.3 451.8v2.9M361.4 450.4l2.9 2.9M472.3 456.7h62M137.2 474.8h33.7M160.6 473.4l2.8 2.9M162 470.6v4.2M166.6 473.4l2.9 2.9M357.7 471.1h12.3M695 467.5h44.8M718.5 466.1l2.9 2.8"/>
<path d="M735.5 466.1l2.9 2.8"/>
<circle cx="472.6" cy="68.7" r="6.2"/>
<circle cx="311.9" cy="137.1" r="6.2"/>
<circle cx="169.8" cy="193" r="6.2"/>
<circle cx="244.3" cy="236.5" r="6.2"/>
<circle cx="337.4" cy="232.1" r="6.2"/>
<circle cx="624.8" cy="228.5" r="6.2"/>
<circle cx="157.3" cy="277.1" r="6.2"/>
<circle cx="442.8" cy="278.7" r="6.2"/>
<circle cx="278.9" cy="297" r="6.2"/>
<circle cx="123.8" cy="313.5" r="6.2"/>
<circle cx="441.4" cy="335.3" r="6.2"/>
<circle cx="243.1" cy="376.4" r="6.2"/>
<circle cx="109.5" cy="399.5" r="6.2"/>
<circle cx="363.9" cy="471.1" r="6.2"/>
</g>
<g fill="none" stroke="#000" stroke-width=".51">
<path d="M550.4 65.3v138.2M462.9 80.5h87.5l18.2-5.1v144.2h-105.7M227.6 112.1v90.4M157.6 129h70M207.6 129v7.2M462.9 137.2h87.5M207.6 144.1v13.9M351 155.5h21.8M377 155.5h19.5M396.5 140.5h-72.8v15h19.3h-19.3v40.3M462.9 157.8h87.5M207.6 166v36.5"/>
<path d="M157.6 183.8h50M462.9 203.5h87.5M462.9 209.6h87.5M550.4 209.6v21.4M550.4 203.5a3 3 0 0 1 3 3.1 3 3 0 0 1-3 3M694 217.1v230.6M90 256.2v65.6M110.1 256.2v65.6M111.4 256.2v17h10v20h-10v28.6M609.5 246.1h84.5l18.2-5.2v226.6h-102.7M156.4 354.9h121.9M312.2 354.9h122"/>
<path d="M609.5 343.9h84.5M322.4 378.3v36.5M609.5 364.5h84.5M136.1 390.2v39.5M156.1 390.2v91.4M272.4 397h50M99.2 410.5h36.9M342.4 401.8v-23.5v73.5h-70M136.1 437.7v13.9M322.4 422.8v13.8M136.1 459.5v22.1M322.4 444.6v7.2l2 3.1h16.2l1.8-3.1"/>
<path d="M609.5 447.7h84.5M694 447.8a3 3 0 0 1 3 3 3 3 0 0 1-3 3.1h-84.5M694 453.9v21.3M99.2 474.8h36.9"/>
</g>
<g fill="none" stroke="#000" stroke-width=".72">
<path d="M462.9 59.7h129.5v171.3h-129.5zM157.6 112.1h102.1v90.4h-102.1zM302.1 127.1h94.4v68.7h-94.7zM609.5 217.1h138.7v258.1h-138.7zM337.4 238.2v11.8M81.9 256.2h51.2v65.6h-51.2zM236.8 252.3h28.3v21.3h-28.3zM244.3 242.6v9.7M326.6 250h24.3v24h-24.3zM163.4 277.1l11.6 .1M175 270.7h16.2v19.9h-16.2zM391.7 269.4h25.2v25h-25.2z"/>
<path d="M416.9 278.7h19.8M523.9 271.8h20.1v92.8h-20.1zM238.3 290h22.7v18.3h-22.7zM261 297h11.7M392.3 302.2h26.9v40.5h-26.9zM235.6 339.6h30.6v20.5h-30.6zM419.2 335.3h16M243.1 360.1v10.1M99.2 390.2h76.7v91.4h-76.7zM272.1 481.9h102l.4-103.6h-102.1v103.6"/>
</g>
<g fill="#000">
<circle cx="568.6" cy="75.4" r=".17"/>
<circle cx="712.2" cy="240.9" r=".17"/>
</g>
<g fill="#fff" stroke="#fff" stroke-width=".38">
<path d="M806.3 333.7l30.8 4.4h-30.8z"/>
<path d="M806.3 333.7h25l5.8 4.4z"/>
<path d="M831.3 319.2h5.8l-5.8 14.5z"/>
<path d="M837.1 319.2v18.9l-5.8-4.4z"/>
</g>
<path d="M806.3 333.7h25v-14.5h5.8v18.9h-30.8z" fill="none" stroke="#fff" stroke-width=".38"/>
<g fill="#000" stroke="#000" stroke-width=".38">
<path d="M.3 15.3l.1 2.5zM.3 15.3l.1 2.5z"/>
<path d="M25.1 9.5l.5 574v-573.5zM25.1 9.5l.5 574-.5 .5z"/>
<path d="M81.2 7.3l.2 2.5zM81.2 7.3l.2 2.5z"/>
<path d="M131.2 7.3l.2 2.5zM131.2 7.3l.2 2.5z"/>
<path d="M181.2 7.3l.2 2.5zM181.2 7.3l.2 2.5z"/>
<path d="M231.2 7.3l.2 2.5zM231.2 7.3l.2 2.5z"/>
<path d="M281.2 7.3l.2 2.5zM281.2 7.3l.2 2.5z"/>
<path d="M331.2 7.3l.2 2.5zM331.2 7.3l.2 2.5z"/>
<path d="M381.2 7.3l.2 2.5v-2.5zM381.2 7.3l.2 2.5h-.2z"/>
<path d="M431.2 7.3l.2 2.5v-2.5zM431.2 7.3l.2 2.5h-.2z"/>
<path d="M481.2 7.3l.2 2.5v-2.5zM481.2 7.3l.2 2.5h-.2z"/>
<path d="M531.2 7.3l.2 2.5zM531.2 7.3l.2 2.5z"/>
<path d="M581.2 7.3l.2 2.5zM581.2 7.3l.2 2.5z"/>
<path d="M631.2 7.3l.2 2.5zM631.2 7.3l.2 2.5z"/>
<path d="M681.2 7.3l.2 2.5zM681.2 7.3l.2 2.5z"/>
<path d="M731.2 7.3l.2 2.5zM731.2 7.3l.2 2.5z"/>
<path d="M781.2 7.3l.2 2.5zM781.2 7.3l.2 2.5z"/>
<path d="M25.6 10h805.4l.6-.5zM25.1 9.5h806.5l-806 .5z"/>
<path d="M22.8 83.8l2.5-.1zM22.8 83.7h2.5z"/>
<path d="M831.3 83.8l2.5-.1zM831.3 83.7h2.5z"/>
<path d="M22.8 133.8l2.5-.1zM22.8 133.7h2.5z"/>
<path d="M831.3 133.8l2.5-.1zM831.3 133.7h2.5z"/>
<path d="M22.8 183.8l2.5-.1zM22.8 183.7h2.5z"/>
<path d="M831.3 183.8l2.5-.1zM831.3 183.7h2.5z"/>
<path d="M22.8 233.8l2.5-.1zM22.8 233.7h2.5z"/>
<path d="M831.3 233.8l2.5-.1zM831.3 233.7h2.5z"/>
<path d="M22.8 283.8l2.5-.1zM22.8 283.7h2.5z"/>
<path d="M831.3 283.8l2.5-.1zM831.3 283.7h2.5z"/>
<path d="M22.8 333.8l2.5-.1zM22.8 333.7h2.5z"/>
<path d="M781.3 333.8l50-.1zM781.3 333.7h50z"/>
<path d="M831.3 333.8l2.5-.1zM831.3 333.7h2.5z"/>
<path d="M22.8 383.8l2.5-.2zM22.8 383.6h2.5z"/>
<path d="M781.3 383.8l50-.2zM781.3 383.6h50z"/>
<path d="M831.3 383.8l2.5-.2zM831.3 383.6h2.5z"/>
<path d="M781.3 417h50zM781.3 417.2l50-.2z"/>
<path d="M781.3 400.5l50-.2zM781.3 400.3h50z"/>
<path d="M781.3 417.2l50-.2zM781.3 417h50z"/>
<path d="M22.8 433.8l2.5-.2zM22.8 433.6h2.5z"/>
<path d="M781.3 433.6h50zM781.3 433.8l50-.2z"/>
<path d="M781.3 433.6h50zM781.3 433.8l50-.2z"/>
<path d="M781.3 433.6h50zM781.3 433.8l50-.2z"/>
<path d="M781.3 433.6h50zM781.3 433.8l50-.2z"/>
<path d="M831.3 433.8l2.5-.2zM831.3 433.6h2.5z"/>
<path d="M781.3 450.3h50zM781.3 450.5l50-.2z"/>
<path d="M781.3 467h50zM781.3 467.2l50-.2z"/>
<path d="M781.3 467h50zM781.3 467.2l50-.2z"/>
<path d="M22.8 483.8h2.5v-.2zM22.8 483.6h2.5l-2.5 .2z"/>
<path d="M781.3 498.7h50zM781.3 498.8l50-.1z"/>
<path d="M781.3 493.7h50zM781.3 493.8l50-.1z"/>
<path d="M781.3 488.7h50zM781.3 488.8l50-.1z"/>
<path d="M781.3 483.6v.2l50-.2zM781.3 483.8l50-.2v.2z"/>
<path d="M831.3 483.8h2.5v-.2zM831.3 483.6h2.5l-2.5 .2z"/>
<path d="M831.3 483.8h2.5v-.2zM831.3 483.6h2.5l-2.5 .2z"/>
<path d="M781.3 518.7h50zM781.3 518.8l50-.1z"/>
<path d="M781.3 513.7h50zM781.3 513.8l50-.1z"/>
<path d="M781.3 508.7h50zM781.3 508.8l50-.1z"/>
<path d="M781.3 503.7h50zM781.3 503.8l50-.1z"/>
<path d="M22.8 533.8h2.5v-.2zM22.8 533.6h2.5l-2.5 .2z"/>
<path d="M781.3 533.6v.2l50-.2zM781.3 533.8l50-.2v.2z"/>
<path d="M781.3 533.6v.2l50-.2zM781.3 533.8l50-.2v.2z"/>
<path d="M781.3 528.7h50zM781.3 528.8l50-.1z"/>
<path d="M781.3 523.7h50zM781.3 523.8l50-.1z"/>
<path d="M831.3 533.8h2.5v-.2zM831.3 533.6h2.5l-2.5 .2z"/>
<path d="M831.3 533.8h2.5v-.2zM831.3 533.6h2.5l-2.5 .2z"/>
<path d="M831.3 533.8h2.5v-.2zM831.3 533.6h2.5l-2.5 .2z"/>
<path d="M831.3 533.8h2.5v-.2zM831.3 533.6h2.5l-2.5 .2z"/>
<path d="M25.1 584l805.9-.5h-805.4zM25.1 584l805.9-.5 .6 .5z"/>
<path d="M81.2 583.8l.2 2.5zM81.2 583.8l.2 2.5z"/>
<path d="M131.2 583.8l.2 2.5zM131.2 583.8l.2 2.5z"/>
<path d="M181.2 583.8l.2 2.5zM181.2 583.8l.2 2.5z"/>
<path d="M231.2 583.8l.2 2.5zM231.2 583.8l.2 2.5z"/>
<path d="M281.2 583.8l.2 2.5zM281.2 583.8l.2 2.5z"/>
<path d="M331.2 583.8l.2 2.5zM331.2 583.8l.2 2.5z"/>
<path d="M381.2 583.8l.2 2.5v-2.5zM381.2 583.8l.2 2.5h-.2z"/>
<path d="M431.2 583.8l.2 2.5v-2.5zM431.2 583.8l.2 2.5h-.2z"/>
<path d="M481.2 583.8l.2 2.5v-2.5zM481.2 583.8l.2 2.5h-.2z"/>
<path d="M531.2 583.8l.2 2.5zM531.2 583.8l.2 2.5z"/>
<path d="M581.2 583.8l.2 2.5zM581.2 583.8l.2 2.5z"/>
<path d="M631.2 583.8l.2 2.5zM631.2 583.8l.2 2.5z"/>
<path d="M681.2 583.8l.2 2.5zM681.2 583.8l.2 2.5z"/>
<path d="M716.8 583.6v.2l60-.2zM716.8 583.8l60-.2v.2z"/>
<path d="M731.2 583.8l.2 2.5zM731.2 583.8l.2 2.5z"/>
<path d="M781.2 583.8l.2 2.5zM781.2 583.8l.2 2.5z"/>
<path d="M781.2 583.8l.2 2.5zM781.2 583.8l.2 2.5z"/>
<path d="M791.2 583.8l.2 2.5zM791.2 583.8l.2 2.5z"/>
<path d="M806.2 583.8l.2 2.5v-2.5zM806.2 583.8l.2 2.5h-.2z"/>
<path d="M831 10v573.5l.6 .5zM831 10l.6-.5v574.5z"/>
<path d="M831 583.8l.6 2.5v-2.5zM831 583.8l.6 2.5h-.6z"/>
</g>
<path d="M51 37.8h715.8v511.8h-715.8z" fill="none" stroke="#fbfbfb" stroke-width=".38"/>
<text font-size="13.4" x="790.4" y="563.5">A702</text>
<g font-size="5">
<text x="792.6" y="355.5">Cassettiera</text>
<text x="796" y="361.5">KULLEN</text>
<text x="789.5" y="367.5">no. 803.092.41</text>
</g>
<g font-size="4">
<text x="578.1" y="99.8" transform="rotate(-90 578.1 99.8)">44</text>
<text x="578" y="124.9" transform="rotate(-90 578 124.9)">8</text>
<text x="238.9" y="133.7" transform="rotate(-90 238.9 133.7)">8</text>
<text x="238.9" y="141.2" transform="rotate(-90 238.9 141.2)">8</text>
<text x="196.5" y="151.4">30</text>
<text x="238.9" y="153.2" transform="rotate(-90 238.9 153.2)">26</text>
<text x="357.8" y="152.8" transform="rotate(-90 357.8 152.8)">10</text>
<text x="383.4" y="151.9" transform="rotate(-90 383.4 151.9)">8</text>
<text x="578" y="150.4" transform="rotate(-90 578 150.4)">40</text>
<text x="587.7" y="150.9" transform="rotate(-90 587.7 150.9)">140</text>
<text x="249.1" y="158.5" transform="rotate(-90 249.1 158.5)">45</text>
<text x="238.9" y="163.1" transform="rotate(-90 238.9 163.1)">8</text>
<text x="337.7" y="162.7" transform="rotate(-90 337.7 162.7)">30</text>
<text x="197.2" y="173.3">16</text>
<text x="212.3" y="173.3">14</text>
<text x="366.4" y="168.1" transform="rotate(-90 366.4 168.1)">40</text>
<text x="578" y="173.8" transform="rotate(-90 578 173.8)">8</text>
<text x="238.9" y="177.2" transform="rotate(-90 238.9 177.2)">18</text>
<text x="537.8" y="185.1">40</text>
<text x="331.2" y="190.1">20</text>
<text x="345.9" y="190.1">8</text>
<text x="358.9" y="190.1">20</text>
<text x="373.9" y="190.1">8</text>
<text x="578" y="200.2" transform="rotate(-90 578 200.2)">40</text>
<text x="721.4" y="285.8" transform="rotate(-90 721.4 285.8)">80</text>
<text x="721.4" y="331.2" transform="rotate(-90 721.4 331.2)">8</text>
<text x="721.4" y="356.6" transform="rotate(-90 721.4 356.6)">40</text>
<text x="738.4" y="357.5" transform="rotate(-90 738.4 357.5)">220</text>
<text x="721.4" y="379.8" transform="rotate(-90 721.4 379.8)">8</text>
<text x="721.4" y="390" transform="rotate(-90 721.4 390)">10</text>
<text x="721.4" y="397.7" transform="rotate(-90 721.4 397.7)">8</text>
<text x="312" y="410.4">16</text>
<text x="327" y="410.4">14</text>
<text x="353.7" y="408.3" transform="rotate(-90 353.7 408.3)">18</text>
<text x="353.7" y="419.9" transform="rotate(-90 353.7 419.9)">8</text>
<text x="680.3" y="415.9">40</text>
<text x="125.5" y="425.4">16</text>
<text x="140.8" y="425.4">14</text>
<text x="163.4" y="422.5" transform="rotate(-90 163.4 422.5)">18</text>
<text x="311.5" y="432">30</text>
<text x="353.7" y="431.9" transform="rotate(-90 353.7 431.9)">26</text>
<text x="364.3" y="426.6" transform="rotate(-90 364.3 426.6)">45</text>
<text x="163.4" y="434.9" transform="rotate(-90 163.4 434.9)">8</text>
<text x="721.4" y="436.2" transform="rotate(-90 721.4 436.2)">65</text>
<text x="353.7" y="441.8" transform="rotate(-90 353.7 441.8)">8</text>
<text x="125.6" y="447.2">30</text>
<text x="163.4" y="447" transform="rotate(-90 163.4 447)">14</text>
<text x="169.5" y="444.9" transform="rotate(-90 169.5 444.9)">64</text>
<text x="353.7" y="449.3" transform="rotate(-90 353.7 449.3)">8</text>
<text x="163.4" y="456.7" transform="rotate(-90 163.4 456.7)">8</text>
<text x="163.4" y="469.5" transform="rotate(-90 163.4 469.5)">15</text>
</g>
<g font-size="3.5">
<text x="468.6" y="72">A702</text>
<text x="471.6" y="67.8">6</text>
<text x="310.9" y="136.2">5</text>
<text x="307.9" y="140.4">A702</text>
<text x="165.8" y="196.3">A702</text>
<text x="168.9" y="192.1">2</text>
<text x="623.9" y="227.6">7</text>
<text x="336.4" y="231.2">5</text>
<text x="620.9" y="231.8">A702</text>
<text x="240.4" y="239.7">A702</text>
<text x="243.5" y="235.5">2</text>
<text x="333.5" y="235.3">A702</text>
<text x="172.5" y="271" transform="rotate(-90 172.5 271)">220</text>
<text x="99.5" y="281.1">7</text>
<text x="153.3" y="280.4">A702</text>
<text x="156.5" y="276.2">1</text>
<text x="438.9" y="281.9">A702</text>
<text x="441.9" y="277.7">6</text>
<text x="126.4" y="285.1" transform="rotate(-90 126.4 285.1)">20</text>
<text x="550.4" y="285.9" transform="rotate(-90 550.4 285.9)">90</text>
<text x="99.4" y="288.2">10</text>
<text x="106.2" y="299.1">6</text>
<text x="113" y="299.1">10</text>
<text x="277.9" y="296.1">3</text>
<text x="274.9" y="300.2">A702</text>
<text x="550.4" y="302.6" transform="rotate(-90 550.4 302.6)">80</text>
<text x="119.8" y="316.7">A702</text>
<text x="122.9" y="312.5">1</text>
<text x="550.4" y="318.6" transform="rotate(-90 550.4 318.6)">80</text>
<text x="557" y="318" transform="rotate(-90 557 318)">400</text>
<text x="440.4" y="334.4">7</text>
<text x="550.4" y="334.6" transform="rotate(-90 550.4 334.6)">80</text>
<text x="437.4" y="338.6">A702</text>
<text x="550.4" y="349.8" transform="rotate(-90 550.4 349.8)">70</text>
<text x="242.2" y="375.5">4</text>
<text x="239.2" y="379.6">A702</text>
<text x="108.5" y="398.6">3</text>
<text x="105.5" y="402.8">A702</text>
<text x="363" y="470.2">4</text>
<text x="359.9" y="474.3">A702</text>
</g>
<g font-size="2.5">
<text x="51" y="8.6">1</text>
<text x="105.6" y="8.6">2</text>
<text x="155.6" y="8.6">3</text>
<text x="205.6" y="8.6">4</text>
<text x="255.6" y="8.6">5</text>
<text x="305.6" y="8.6">6</text>
<text x="355.6" y="8.6">7</text>
<text x="405.6" y="8.6">8</text>
<text x="455.6" y="8.6">9</text>
<text x="504.9" y="8.6">10</text>
<text x="555" y="8.6">11</text>
<text x="604.9" y="8.6">12</text>
<text x="654.9" y="8.6">13</text>
<text x="704.9" y="8.6">14</text>
<text x="754.9" y="8.6">15</text>
<text x="803.8" y="8.6">16</text>
<text x="22.6" y="44.7">A</text>
<text x="832.4" y="47">A</text>
<text x="22.6" y="109.7">B</text>
<text x="832.4" y="109.7">B</text>
<text x="22.5" y="159.7">C</text>
<text x="832.4" y="159.7">C</text>
<text x="22.5" y="209.7">D</text>
<text x="832.4" y="209.7">D</text>
<text x="22.6" y="259.7">E</text>
<text x="832.4" y="259.7">E</text>
<text x="22.6" y="309.6">F</text>
<text x="832.5" y="309.6">F</text>
<text x="782.2" y="326.7">POLITECNICO DI MILANO</text>
<text x="782.2" y="329.7">SCUOLA DEL DESIGN</text>
<text x="782.2" y="332.7">C.L. DESIGN DEGLI INTERNI</text>
<text x="782.3" y="336.5">PROGETTO:</text>
<text x="22.4" y="359.6">G</text>
<text x="832.3" y="359.6">G</text>
<text x="782.3" y="386.5">CORSO:</text>
<text x="792.6" y="390">STRUMENTI E METODI</text>
<text x="796.5" y="393">DEL PROGETTO</text>
<text x="782.3" y="403.2">DOCENTE:</text>
<text x="22.5" y="409.6">H</text>
<text x="794.9" y="409.6">MARCO FERRARA</text>
<text x="832.4" y="409.6">H</text>
<text x="782.3" y="419.8">STUDENTI:</text>
<text x="794.3" y="426.3">ARIANNA PERRONE</text>
<text x="782.3" y="436.5">OGGETTO:</text>
<text x="795.4" y="441.2">INGRANDIMENTO</text>
<text x="797.6" y="444.2">DEI DETTAGLI</text>
<text x="782.3" y="453.2">NOTE:</text>
<text x="22.8" y="459.6">J</text>
<text x="805.8" y="459.6">-</text>
<text x="832.7" y="459.6">J</text>
<text x="782.3" y="469.8">NOME FILE:</text>
<text x="790.5" y="476.1">KULLEN_ 803-092-41.dwg</text>
<text x="782.2" y="487.2">VERS</text>
<text x="822.2" y="487.2">DATA</text>
<text x="22.6" y="509.6">K</text>
<text x="832.4" y="509.6">K</text>
<text x="782.3" y="532.2">A</text>
<text x="812.8" y="532.2">YYYY.MM.DD</text>
<text x="782.3" y="536.6">TAVOLA NO.:</text>
<text x="815.7" y="536.6">000 DI</text>
<text x="825.6" y="536.6">999</text>
<text x="22.7" y="559.6">L</text>
<text x="832.6" y="559.6">L</text>
<text x="782.3" y="579.2">DATA:</text>
<text x="792.3" y="579.1">2017/05/22</text>
<text x="807.3" y="579.1">SCALA:</text>
<text x="823.3" y="579.1">1:5</text>
<text x="19.9" y="584" transform="rotate(-90 19.9 584)">DIRECTORY: /USERS/ARIANNAPERRONE/DESKTOP/STRUMENTI E METODI/CONSEGNA 2 - ARREDO/KULLEN2.DWG| PLOTTED ON: 5/29/2017 11:22:18 AM | BY USER: ARIANNA PERRONE</text>
<text x="49.1" y="587.1">1</text>
<text x="105.6" y="587.1">2</text>
<text x="155.6" y="587.1">3</text>
<text x="205.6" y="587.1">4</text>
<text x="255.6" y="587.1">5</text>
<text x="305.6" y="587.1">6</text>
<text x="355.6" y="587.1">7</text>
<text x="405.6" y="587.1">8</text>
<text x="455.6" y="587.1">9</text>
<text x="504.9" y="587.1">10</text>
<text x="555" y="587.1">11</text>
<text x="604.9" y="587.1">12</text>
<text x="654.9" y="587.1">13</text>
<text x="704.9" y="587.1">14</text>
<text x="754.9" y="587.1">15</text>
<text x="781.8" y="586.3">0</text>
<text x="782.2" y="582.1">REV:</text>
<text x="791.8" y="586.3">0.5m</text>
<text x="792.3" y="582.1">A</text>
<text x="806.8" y="586.3">1.25m</text>
<text x="807.3" y="582.1">FORMATO:</text>
<text x="823.7" y="582.1">A1</text>
<text x="825.2" y="586.3">2.5m</text>
</g>
</svg>
